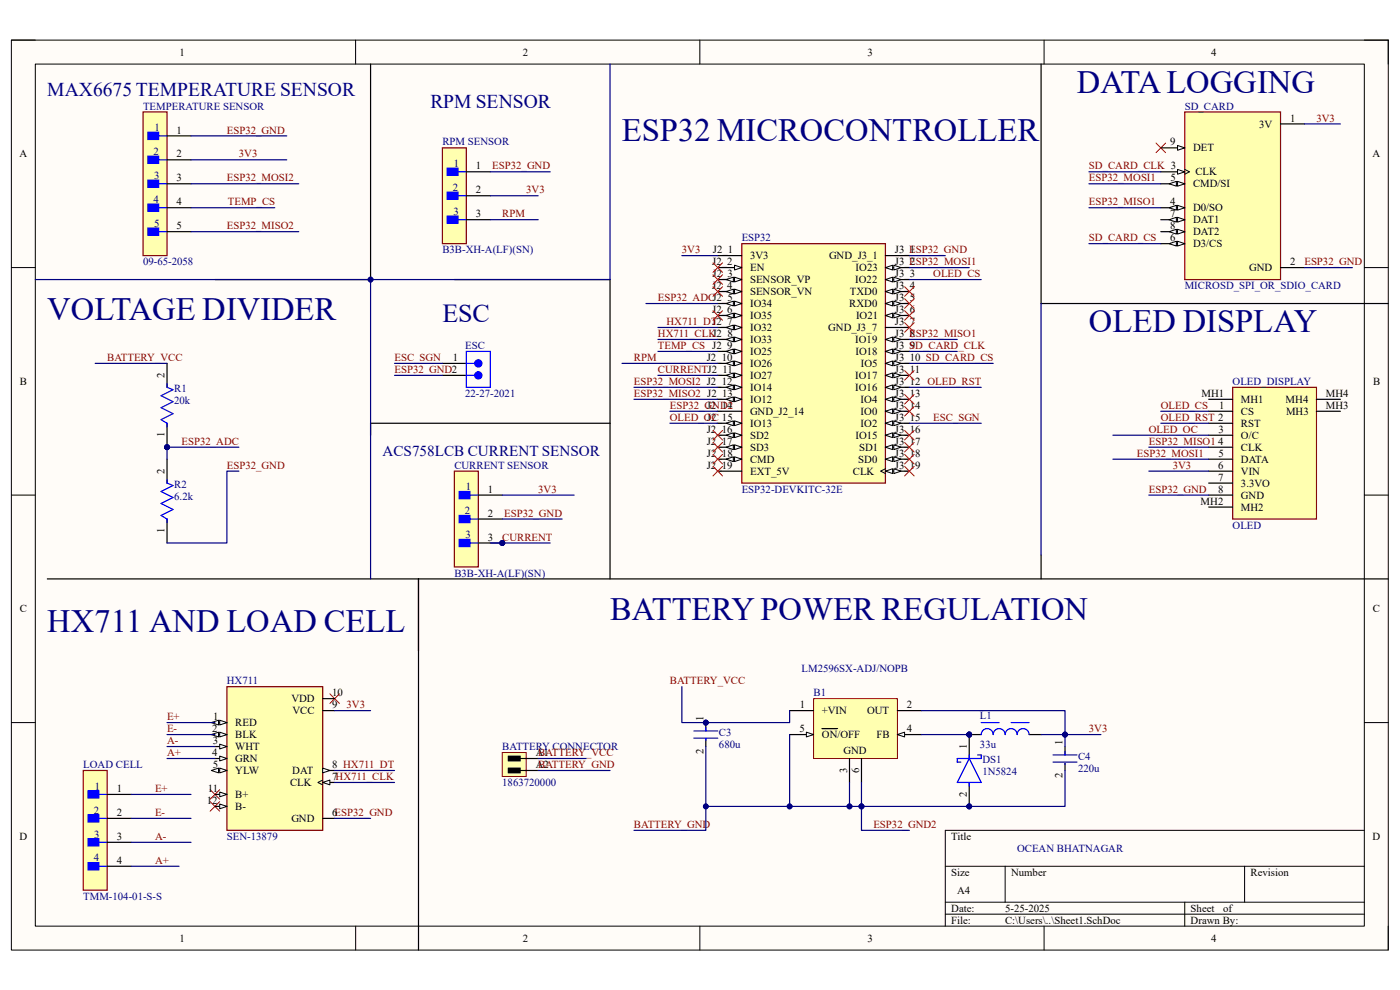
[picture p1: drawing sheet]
<svg xmlns="http://www.w3.org/2000/svg" width="297mm" height="210mm" viewBox="0 0 297 210" stroke-linecap="round" stroke-linejoin="round" font-family="sans-serif">
<path d="M2.4 8.5h292.1v193h-292.1z" fill-rule="evenodd" fill="#fffcf8"/>
<path d="M2.4 8.5h292.1v193h-292.1z" fill="none" stroke="#000" stroke-width=".21"/>
<path d="M7.5 13.6h281.9v182.9h-281.9z" fill-rule="evenodd" fill="#fffcf8"/>
<g fill="none" stroke="#000" stroke-width=".21">
<path d="M2.4 8.5h5.1M7.5 13.6h281.9v182.9h-281.9zM75.4 8.5v5.1M148.5 8.5v5.1M221.5 8.5v5.1M289.4 8.5h5.1v5.1M2.4 56.8h5.1M289.4 56.8h5.1M2.4 105h5.1M289.4 105h5.1M2.4 153.3h5.1M289.4 153.3h5.1"/>
<path d="M289.4 176.1h-88.9v20.4M75.4 196.5v5M148.5 196.5v5M200.5 183.8h88.9M200.5 191.4h88.9M200.5 193.9h88.9M213.2 183.8v7.6M221.5 196.5v5M251.3 191.4v5.1M264 183.8v7.6M294.5 196.5v5"/>
</g>
<path d="M157.4 51.7h30.4v50.8h-30.4z" fill-rule="evenodd" fill="#ffffb0"/>
<path d="M157.4 51.7h30.4v50.8h-30.4z" fill="none" stroke="#800000" stroke-width=".25"/>
<path d="M152.3 54.2h5.1M152.3 56.8h5.1" fill="none" stroke="#000" stroke-width=".25"/>
<path d="M155.8 56.3l1.6 .5-1.6 .5z" fill="#f8fcff"/>
<path d="M155.8 56.3l1.6 .5-1.6 .5z" fill="none" stroke="#000" stroke-width=".21"/>
<path d="M152.3 59.3h5.1" fill="none" stroke="#000" stroke-width=".25"/>
<path d="M155.8 58.8l1.6 .5-1.6 .5z" fill="#f8fcff"/>
<path d="M155.8 58.8l1.6 .5-1.6 .5z" fill="none" stroke="#000" stroke-width=".21"/>
<path d="M154.1 59.3l1.5-.5v1z" fill="#f8fcff"/>
<path d="M154.1 59.3l1.5-.5v1z" fill="none" stroke="#000" stroke-width=".21"/>
<path d="M152.3 61.8h5.1" fill="none" stroke="#000" stroke-width=".25"/>
<path d="M155.8 61.3l1.6 .5-1.6 .6z" fill="#f8fcff"/>
<path d="M155.8 61.3l1.6 .5-1.6 .6z" fill="none" stroke="#000" stroke-width=".21"/>
<path d="M154.1 61.8l1.5-.5v1.1z" fill="#f8fcff"/>
<path d="M154.1 61.8l1.5-.5v1.1z" fill="none" stroke="#000" stroke-width=".21"/>
<path d="M152.3 64.4h5.1" fill="none" stroke="#000" stroke-width=".25"/>
<path d="M155.8 63.9l1.6 .5-1.6 .5z" fill="#f8fcff"/>
<path d="M155.8 63.9l1.6 .5-1.6 .5z" fill="none" stroke="#000" stroke-width=".21"/>
<path d="M154.1 64.4l1.5-.5v1z" fill="#f8fcff"/>
<path d="M154.1 64.4l1.5-.5v1z" fill="none" stroke="#000" stroke-width=".21"/>
<path d="M152.3 66.9h5.1" fill="none" stroke="#000" stroke-width=".25"/>
<path d="M155.8 66.4l1.6 .5-1.6 .5z" fill="#f8fcff"/>
<path d="M155.8 66.4l1.6 .5-1.6 .5z" fill="none" stroke="#000" stroke-width=".21"/>
<path d="M154.1 66.9l1.5-.5v1z" fill="#f8fcff"/>
<path d="M154.1 66.9l1.5-.5v1z" fill="none" stroke="#000" stroke-width=".21"/>
<path d="M152.3 69.5h5.1" fill="none" stroke="#000" stroke-width=".25"/>
<path d="M155.8 69l1.6 .5-1.6 .5z" fill="#f8fcff"/>
<path d="M155.8 69l1.6 .5-1.6 .5z" fill="none" stroke="#000" stroke-width=".21"/>
<path d="M154.1 69.5l1.5-.5v1z" fill="#f8fcff"/>
<path d="M154.1 69.5l1.5-.5v1z" fill="none" stroke="#000" stroke-width=".21"/>
<path d="M152.3 72h5.1" fill="none" stroke="#000" stroke-width=".25"/>
<path d="M155.8 71.5l1.6 .5-1.6 .5z" fill="#f8fcff"/>
<path d="M155.8 71.5l1.6 .5-1.6 .5z" fill="none" stroke="#000" stroke-width=".21"/>
<path d="M154.1 72l1.5-.5v1z" fill="#f8fcff"/>
<path d="M154.1 72l1.5-.5v1z" fill="none" stroke="#000" stroke-width=".21"/>
<path d="M152.3 74.5h5.1" fill="none" stroke="#000" stroke-width=".25"/>
<path d="M155.8 74l1.6 .5-1.6 .6z" fill="#f8fcff"/>
<path d="M155.8 74l1.6 .5-1.6 .6z" fill="none" stroke="#000" stroke-width=".21"/>
<path d="M154.1 74.5l1.5-.5v1.1z" fill="#f8fcff"/>
<path d="M154.1 74.5l1.5-.5v1.1z" fill="none" stroke="#000" stroke-width=".21"/>
<path d="M152.3 77.1h5.1" fill="none" stroke="#000" stroke-width=".25"/>
<path d="M155.8 76.6l1.6 .5-1.6 .5z" fill="#f8fcff"/>
<path d="M155.8 76.6l1.6 .5-1.6 .5z" fill="none" stroke="#000" stroke-width=".21"/>
<path d="M154.1 77.1l1.5-.5v1z" fill="#f8fcff"/>
<path d="M154.1 77.1l1.5-.5v1z" fill="none" stroke="#000" stroke-width=".21"/>
<path d="M152.3 79.6h5.1" fill="none" stroke="#000" stroke-width=".25"/>
<path d="M155.8 79.1l1.6 .5-1.6 .5z" fill="#f8fcff"/>
<path d="M155.8 79.1l1.6 .5-1.6 .5z" fill="none" stroke="#000" stroke-width=".21"/>
<path d="M154.1 79.6l1.5-.5v1z" fill="#f8fcff"/>
<path d="M154.1 79.6l1.5-.5v1z" fill="none" stroke="#000" stroke-width=".21"/>
<path d="M152.3 82.2h5.1" fill="none" stroke="#000" stroke-width=".25"/>
<path d="M155.8 81.7l1.6 .5-1.6 .5z" fill="#f8fcff"/>
<path d="M155.8 81.7l1.6 .5-1.6 .5z" fill="none" stroke="#000" stroke-width=".21"/>
<path d="M154.1 82.2l1.5-.5v1z" fill="#f8fcff"/>
<path d="M154.1 82.2l1.5-.5v1z" fill="none" stroke="#000" stroke-width=".21"/>
<path d="M152.3 84.7h5.1" fill="none" stroke="#000" stroke-width=".25"/>
<path d="M155.8 84.2l1.6 .5-1.6 .5z" fill="#f8fcff"/>
<path d="M155.8 84.2l1.6 .5-1.6 .5z" fill="none" stroke="#000" stroke-width=".21"/>
<path d="M154.1 84.7l1.5-.5v1z" fill="#f8fcff"/>
<path d="M154.1 84.7l1.5-.5v1z" fill="none" stroke="#000" stroke-width=".21"/>
<path d="M152.3 87.2h5.1M152.3 89.8h5.1" fill="none" stroke="#000" stroke-width=".25"/>
<path d="M155.8 89.3l1.6 .5-1.6 .5z" fill="#f8fcff"/>
<path d="M155.8 89.3l1.6 .5-1.6 .5z" fill="none" stroke="#000" stroke-width=".21"/>
<path d="M154.1 89.8l1.5-.5v1z" fill="#f8fcff"/>
<path d="M154.1 89.8l1.5-.5v1z" fill="none" stroke="#000" stroke-width=".21"/>
<path d="M152.3 92.3h5.1" fill="none" stroke="#000" stroke-width=".25"/>
<path d="M155.8 91.8l1.6 .5-1.6 .5z" fill="#f8fcff"/>
<path d="M155.8 91.8l1.6 .5-1.6 .5z" fill="none" stroke="#000" stroke-width=".21"/>
<path d="M154.1 92.3l1.5-.5v1z" fill="#f8fcff"/>
<path d="M154.1 92.3l1.5-.5v1z" fill="none" stroke="#000" stroke-width=".21"/>
<path d="M152.3 94.9h5.1" fill="none" stroke="#000" stroke-width=".25"/>
<path d="M155.8 94.4l1.6 .5-1.6 .5z" fill="#f8fcff"/>
<path d="M155.8 94.4l1.6 .5-1.6 .5z" fill="none" stroke="#000" stroke-width=".21"/>
<path d="M154.1 94.9l1.5-.5v1z" fill="#f8fcff"/>
<path d="M154.1 94.9l1.5-.5v1z" fill="none" stroke="#000" stroke-width=".21"/>
<path d="M152.3 97.4h5.1" fill="none" stroke="#000" stroke-width=".25"/>
<path d="M155.8 96.9l1.6 .5-1.6 .5z" fill="#f8fcff"/>
<path d="M155.8 96.9l1.6 .5-1.6 .5z" fill="none" stroke="#000" stroke-width=".21"/>
<path d="M154.1 97.4l1.5-.5v1z" fill="#f8fcff"/>
<path d="M154.1 97.4l1.5-.5v1z" fill="none" stroke="#000" stroke-width=".21"/>
<path d="M187.8 54.2h5.1M187.8 56.8h5.1M152.3 99.9h5.1" fill="none" stroke="#000" stroke-width=".25"/>
<path d="M187.8 56.8l1.6-.5v1z" fill="#f8fcff"/>
<path d="M187.8 56.8l1.6-.5v1z" fill="none" stroke="#000" stroke-width=".21"/>
<path d="M189.6 56.3l1.5 .5-1.5 .5z" fill="#f8fcff"/>
<path d="M189.6 56.3l1.5 .5-1.5 .5z" fill="none" stroke="#000" stroke-width=".21"/>
<path d="M187.8 59.3h5.1" fill="none" stroke="#000" stroke-width=".25"/>
<path d="M187.8 59.3l1.6-.5v1z" fill="#f8fcff"/>
<path d="M187.8 59.3l1.6-.5v1z" fill="none" stroke="#000" stroke-width=".21"/>
<path d="M189.6 58.8l1.5 .5-1.5 .5z" fill="#f8fcff"/>
<path d="M189.6 58.8l1.5 .5-1.5 .5z" fill="none" stroke="#000" stroke-width=".21"/>
<path d="M187.8 61.8h5.1" fill="none" stroke="#000" stroke-width=".25"/>
<path d="M187.8 61.8l1.6-.5v1.1z" fill="#f8fcff"/>
<path d="M187.8 61.8l1.6-.5v1.1z" fill="none" stroke="#000" stroke-width=".21"/>
<path d="M189.6 61.3l1.5 .5-1.5 .6z" fill="#f8fcff"/>
<path d="M189.6 61.3l1.5 .5-1.5 .6z" fill="none" stroke="#000" stroke-width=".21"/>
<path d="M187.8 64.4h5.1" fill="none" stroke="#000" stroke-width=".25"/>
<path d="M187.8 64.4l1.6-.5v1z" fill="#f8fcff"/>
<path d="M187.8 64.4l1.6-.5v1z" fill="none" stroke="#000" stroke-width=".21"/>
<path d="M189.6 63.9l1.5 .5-1.5 .5z" fill="#f8fcff"/>
<path d="M189.6 63.9l1.5 .5-1.5 .5z" fill="none" stroke="#000" stroke-width=".21"/>
<path d="M187.8 66.9h5.1" fill="none" stroke="#000" stroke-width=".25"/>
<path d="M187.8 66.9l1.6-.5v1z" fill="#f8fcff"/>
<path d="M187.8 66.9l1.6-.5v1z" fill="none" stroke="#000" stroke-width=".21"/>
<path d="M189.6 66.4l1.5 .5-1.5 .5z" fill="#f8fcff"/>
<path d="M189.6 66.4l1.5 .5-1.5 .5z" fill="none" stroke="#000" stroke-width=".21"/>
<path d="M187.8 69.5h5.1M187.8 72h5.1" fill="none" stroke="#000" stroke-width=".25"/>
<path d="M187.8 72l1.6-.5v1z" fill="#f8fcff"/>
<path d="M187.8 72l1.6-.5v1z" fill="none" stroke="#000" stroke-width=".21"/>
<path d="M189.6 71.5l1.5 .5-1.5 .5z" fill="#f8fcff"/>
<path d="M189.6 71.5l1.5 .5-1.5 .5z" fill="none" stroke="#000" stroke-width=".21"/>
<path d="M187.8 74.5h5.1" fill="none" stroke="#000" stroke-width=".25"/>
<path d="M187.8 74.5l1.6-.5v1.1z" fill="#f8fcff"/>
<path d="M187.8 74.5l1.6-.5v1.1z" fill="none" stroke="#000" stroke-width=".21"/>
<path d="M189.6 74l1.5 .5-1.5 .6z" fill="#f8fcff"/>
<path d="M189.6 74l1.5 .5-1.5 .6z" fill="none" stroke="#000" stroke-width=".21"/>
<path d="M187.8 77.1h5.1" fill="none" stroke="#000" stroke-width=".25"/>
<path d="M187.8 77.1l1.6-.5v1z" fill="#f8fcff"/>
<path d="M187.8 77.1l1.6-.5v1z" fill="none" stroke="#000" stroke-width=".21"/>
<path d="M189.6 76.6l1.5 .5-1.5 .5z" fill="#f8fcff"/>
<path d="M189.6 76.6l1.5 .5-1.5 .5z" fill="none" stroke="#000" stroke-width=".21"/>
<path d="M187.8 79.6h5.1" fill="none" stroke="#000" stroke-width=".25"/>
<path d="M187.8 79.6l1.6-.5v1z" fill="#f8fcff"/>
<path d="M187.8 79.6l1.6-.5v1z" fill="none" stroke="#000" stroke-width=".21"/>
<path d="M189.6 79.1l1.5 .5-1.5 .5z" fill="#f8fcff"/>
<path d="M189.6 79.1l1.5 .5-1.5 .5z" fill="none" stroke="#000" stroke-width=".21"/>
<path d="M187.8 82.2h5.1" fill="none" stroke="#000" stroke-width=".25"/>
<path d="M187.8 82.2l1.6-.5v1z" fill="#f8fcff"/>
<path d="M187.8 82.2l1.6-.5v1z" fill="none" stroke="#000" stroke-width=".21"/>
<path d="M189.6 81.7l1.5 .5-1.5 .5z" fill="#f8fcff"/>
<path d="M189.6 81.7l1.5 .5-1.5 .5z" fill="none" stroke="#000" stroke-width=".21"/>
<path d="M187.8 84.7h5.1" fill="none" stroke="#000" stroke-width=".25"/>
<path d="M187.8 84.7l1.6-.5v1z" fill="#f8fcff"/>
<path d="M187.8 84.7l1.6-.5v1z" fill="none" stroke="#000" stroke-width=".21"/>
<path d="M189.6 84.2l1.5 .5-1.5 .5z" fill="#f8fcff"/>
<path d="M189.6 84.2l1.5 .5-1.5 .5z" fill="none" stroke="#000" stroke-width=".21"/>
<path d="M187.8 87.2h5.1" fill="none" stroke="#000" stroke-width=".25"/>
<path d="M187.8 87.2l1.6-.5v1.1z" fill="#f8fcff"/>
<path d="M187.8 87.2l1.6-.5v1.1z" fill="none" stroke="#000" stroke-width=".21"/>
<path d="M189.6 86.7l1.5 .5-1.5 .6z" fill="#f8fcff"/>
<path d="M189.6 86.7l1.5 .5-1.5 .6z" fill="none" stroke="#000" stroke-width=".21"/>
<path d="M187.8 89.8h5.1" fill="none" stroke="#000" stroke-width=".25"/>
<path d="M187.8 89.8l1.6-.5v1z" fill="#f8fcff"/>
<path d="M187.8 89.8l1.6-.5v1z" fill="none" stroke="#000" stroke-width=".21"/>
<path d="M189.6 89.3l1.5 .5-1.5 .5z" fill="#f8fcff"/>
<path d="M189.6 89.3l1.5 .5-1.5 .5z" fill="none" stroke="#000" stroke-width=".21"/>
<path d="M187.8 92.3h5.1" fill="none" stroke="#000" stroke-width=".25"/>
<path d="M187.8 92.3l1.6-.5v1z" fill="#f8fcff"/>
<path d="M187.8 92.3l1.6-.5v1z" fill="none" stroke="#000" stroke-width=".21"/>
<path d="M189.6 91.8l1.5 .5-1.5 .5z" fill="#f8fcff"/>
<path d="M189.6 91.8l1.5 .5-1.5 .5z" fill="none" stroke="#000" stroke-width=".21"/>
<path d="M187.8 94.9h5.1" fill="none" stroke="#000" stroke-width=".25"/>
<path d="M187.8 94.9l1.6-.5v1z" fill="#f8fcff"/>
<path d="M187.8 94.9l1.6-.5v1z" fill="none" stroke="#000" stroke-width=".21"/>
<path d="M189.6 94.4l1.5 .5-1.5 .5z" fill="#f8fcff"/>
<path d="M189.6 94.4l1.5 .5-1.5 .5z" fill="none" stroke="#000" stroke-width=".21"/>
<path d="M187.8 97.4h5.1" fill="none" stroke="#000" stroke-width=".25"/>
<path d="M187.8 97.4l1.6-.5v1z" fill="#f8fcff"/>
<path d="M187.8 97.4l1.6-.5v1z" fill="none" stroke="#000" stroke-width=".21"/>
<path d="M189.6 96.9l1.5 .5-1.5 .5z" fill="#f8fcff"/>
<path d="M189.6 96.9l1.5 .5-1.5 .5z" fill="none" stroke="#000" stroke-width=".21"/>
<path d="M187.8 99.9h5.1" fill="none" stroke="#000" stroke-width=".25"/>
<path d="M187.8 99.9l1.6-.5v1.1z" fill="#f8fcff"/>
<path d="M187.8 99.9l1.6-.5v1.1z" fill="none" stroke="#000" stroke-width=".21"/>
<path d="M189.6 99.4l1.5 .5-1.5 .6z" fill="#f8fcff"/>
<path d="M187.8 99.4l-1 .5 1 .6M189.6 99.4l1.5 .5-1.5 .6z" fill="none" stroke="#000" stroke-width=".21"/>
<path d="M261.5 82.2h17.8v27.9h-17.8z" fill-rule="evenodd" fill="#ffffb0"/>
<path d="M261.5 82.2h17.8v27.9h-17.8z" fill="none" stroke="#800000" stroke-width=".25"/>
<path d="M256.4 87.2h5.1M256.4 89.8h5.1M256.4 92.3h5.1M256.4 94.9h5.1M256.4 97.4h5.1M256.4 99.9h5.1M256.4 84.7h5.1M279.3 87.2h5.1M279.3 84.7h5.1M256.4 102.5h5.1M256.4 105h5.1M256.4 107.6h5.1" fill="none" stroke="#000" stroke-width=".25"/>
<path d="M172.6 148.2h17.8v12.7h-17.8z" fill-rule="evenodd" fill="#ffffb0"/>
<path d="M172.6 148.2h17.8v12.7h-17.8z" fill="none" stroke="#800000" stroke-width=".21"/>
<path d="M167.5 150.7h5.1M190.4 150.7h5.1M190.4 155.8h5.1M180.2 160.9v5.1" fill="none" stroke="#000" stroke-width=".25"/>
<path d="M190.4 155.8l1.5-.5v1z" fill="#f8fcff"/>
<path d="M190.4 155.8l1.5-.5v1z" fill="none" stroke="#000" stroke-width=".21"/>
<path d="M167.5 155.8h5.1" fill="none" stroke="#000" stroke-width=".25"/>
<path d="M171.1 155.3l1.5 .5-1.5 .5z" fill="#f8fcff"/>
<path d="M171.1 155.3l1.5 .5-1.5 .5z" fill="none" stroke="#000" stroke-width=".21"/>
<path d="M174.4 154.6h3.3M182.8 160.9v5.1" fill="none" stroke="#000" stroke-width=".25"/>
<path d="M106.6 159.6h5v5.1h-5z" fill-rule="evenodd" fill="#ffffb0"/>
<path d="M106.6 159.6h5v5.1h-5z" fill="none" stroke="#800000" stroke-width=".21"/>
<g fill="#000">
<path d="M107.8 160.4h2.6v1h-2.6z" fill-rule="evenodd"/>
<path d="M107.8 162.9h2.6v1.1h-2.6z" fill-rule="evenodd"/>
</g>
<path d="M107.8 160.4h2.6v1h-2.6zM107.8 162.9h2.6v1.1h-2.6z" fill="none" stroke="#000" stroke-width=".21"/>
<path d="M220.9 13.6v50.8h73.6M294.5 122.8h-205.7v78.7M110.4 160.9h3.8M110.4 163.4h3.8" fill="none" stroke="#000" stroke-width=".25"/>
<path d="M245.2 30.4l2.1 2M247.3 30.4l-2.1 2M70 147.2l2 2M72 147.2l-2 2M44.6 170.1l2 2M44.6 167.5l2 2M46.6 170.1l-2 2M46.6 167.5l-2 2" fill="none" stroke="#f00" stroke-width=".21"/>
<path d="M17.7 163.4h5v25.4h-5z" fill-rule="evenodd" fill="#ffffb0"/>
<path d="M17.7 163.4h5v25.4h-5z" fill="none" stroke="#800000" stroke-width=".25"/>
<path d="M18.7 167.8h2.3v1.5h-2.3z" fill-rule="evenodd" fill="#00f"/>
<path d="M18.7 167.8h2.3v1.5h-2.3zM21 168.5h1.7" fill="none" stroke="#00f" stroke-width=".25"/>
<path d="M18.7 172.8h2.3v1.6h-2.3z" fill-rule="evenodd" fill="#00f"/>
<path d="M18.7 172.8h2.3v1.6h-2.3zM21 173.6h1.7" fill="none" stroke="#00f" stroke-width=".25"/>
<path d="M18.7 177.9h2.3v1.6h-2.3z" fill-rule="evenodd" fill="#00f"/>
<path d="M18.7 177.9h2.3v1.6h-2.3zM21 178.7h1.7" fill="none" stroke="#00f" stroke-width=".25"/>
<path d="M18.7 183h2.3v1.5h-2.3z" fill-rule="evenodd" fill="#00f"/>
<path d="M18.7 183h2.3v1.5h-2.3zM21 183.8h1.7" fill="none" stroke="#00f" stroke-width=".25"/>
<path d="M10 122.8h78.8v15.2M22.7 168.5h5.1M22.7 173.6h5.1M22.7 178.7h5.1M22.7 183.8h5.1" fill="none" stroke="#000" stroke-width=".25"/>
<circle cx="35.4" cy="94.9" r=".51" fill="#000080"/>
<circle cx="35.4" cy="94.9" r=".51" fill="none" stroke="#000080" stroke-width=".21"/>
<path d="M35.4 89.8v5.1" fill="none" stroke="#000" stroke-width=".25"/>
<circle cx="35.4" cy="94.9" r=".51" fill="#000080"/>
<circle cx="35.4" cy="94.9" r=".51" fill="none" stroke="#000080" stroke-width=".21"/>
<path d="M35.4 77.1v5.1M35.4 97.4v5.1M35.4 110.1v5.1" fill="none" stroke="#000" stroke-width=".25"/>
<path d="M35.4 81.4v.8l1.3 .5-2.5 1.2 2.5 1.3-2.5 1.3 2.5 1.3-2.5 1.2 1.2 .8v.8M35.4 101.7v.8l1.3 .5-2.5 1.3 2.5 1.2-2.5 1.3 2.5 1.3-2.5 1.2 1.2 .8v.8" fill="none" stroke="#00f" stroke-width=".25"/>
<circle cx="106.6" cy="115.2" r=".51" fill="#000080"/>
<circle cx="106.6" cy="115.2" r=".51" fill="none" stroke="#000080" stroke-width=".21"/>
<path d="M78.6 13.6v45.7h-33" fill="none" stroke="#000" stroke-width=".25"/>
<circle cx="106.6" cy="115.2" r=".51" fill="#000080"/>
<circle cx="106.6" cy="115.2" r=".51" fill="none" stroke="#000080" stroke-width=".21"/>
<path d="M96.4 99.9h5.1v20.4h-5.1z" fill-rule="evenodd" fill="#ffffb0"/>
<path d="M96.4 99.9h5.1v20.4h-5.1z" fill="none" stroke="#800000" stroke-width=".25"/>
<path d="M97.4 104.3h2.3v1.5h-2.3z" fill-rule="evenodd" fill="#00f"/>
<path d="M97.4 104.3h2.3v1.5h-2.3zM99.7 105h1.8" fill="none" stroke="#00f" stroke-width=".25"/>
<path d="M97.4 109.3h2.3v1.6h-2.3z" fill-rule="evenodd" fill="#00f"/>
<path d="M97.4 109.3h2.3v1.6h-2.3zM99.7 110.1h1.8" fill="none" stroke="#00f" stroke-width=".25"/>
<path d="M97.4 114.4h2.3v1.6h-2.3z" fill-rule="evenodd" fill="#00f"/>
<path d="M97.4 114.4h2.3v1.6h-2.3zM99.7 115.2h1.8" fill="none" stroke="#00f" stroke-width=".25"/>
<path d="M101.5 105h5.1M101.5 110.1h5.1M101.5 115.2h5.1" fill="none" stroke="#000" stroke-width=".25"/>
<circle cx="106.6" cy="115.2" r=".51" fill="#000080"/>
<circle cx="106.6" cy="115.2" r=".51" fill="none" stroke="#000080" stroke-width=".21"/>
<path d="M30.4 23.7h5v30.5h-5z" fill-rule="evenodd" fill="#ffffb0"/>
<path d="M30.4 23.7h5v30.5h-5z" fill="none" stroke="#800000" stroke-width=".25"/>
<path d="M31.4 28.1h2.3v1.5h-2.3z" fill-rule="evenodd" fill="#00f"/>
<path d="M31.4 28.1h2.3v1.5h-2.3zM33.7 28.8h1.7" fill="none" stroke="#00f" stroke-width=".25"/>
<path d="M31.4 33.1h2.3v1.6h-2.3z" fill-rule="evenodd" fill="#00f"/>
<path d="M31.4 33.1h2.3v1.6h-2.3zM33.7 33.9h1.7" fill="none" stroke="#00f" stroke-width=".25"/>
<path d="M31.4 38.2h2.3v1.5h-2.3z" fill-rule="evenodd" fill="#00f"/>
<path d="M31.4 38.2h2.3v1.5h-2.3zM33.7 39h1.7" fill="none" stroke="#00f" stroke-width=".25"/>
<path d="M31.4 43.3h2.3v1.5h-2.3z" fill-rule="evenodd" fill="#00f"/>
<path d="M31.4 43.3h2.3v1.5h-2.3zM33.7 44.1h1.7" fill="none" stroke="#00f" stroke-width=".25"/>
<path d="M31.4 48.4h2.3v1.5h-2.3z" fill-rule="evenodd" fill="#00f"/>
<path d="M31.4 48.4h2.3v1.5h-2.3zM33.7 49.1h1.7" fill="none" stroke="#00f" stroke-width=".25"/>
<path d="M35.4 28.8h5.1M35.4 33.9h5.1M35.4 39h5.1M35.4 44.1h5.1M35.4 49.1h5.1" fill="none" stroke="#000" stroke-width=".25"/>
<path d="M93.9 31.4h5v20.3h-5z" fill-rule="evenodd" fill="#ffffb0"/>
<path d="M93.9 31.4h5v20.3h-5z" fill="none" stroke="#800000" stroke-width=".25"/>
<path d="M94.9 35.7h2.3v1.5h-2.3z" fill-rule="evenodd" fill="#00f"/>
<path d="M94.9 35.7h2.3v1.5h-2.3zM97.2 36.4h1.7" fill="none" stroke="#00f" stroke-width=".25"/>
<path d="M94.9 40.8h2.3v1.5h-2.3z" fill-rule="evenodd" fill="#00f"/>
<path d="M94.9 40.8h2.3v1.5h-2.3zM97.2 41.5h1.7" fill="none" stroke="#00f" stroke-width=".25"/>
<path d="M94.9 45.8h2.3v1.6h-2.3z" fill-rule="evenodd" fill="#00f"/>
<path d="M94.9 45.8h2.3v1.6h-2.3zM97.2 46.6h1.7M98.9 74.5h5.1v7.7h-5.1z" fill="none" stroke="#00f" stroke-width=".25"/>
<path d="M98.9 36.4h5.1M98.9 41.5h5.1M98.9 46.6h5.1M93.9 79.6h5M93.9 77.1h5M78.6 92.3v-2.5h50.8v33" fill="none" stroke="#000" stroke-width=".25"/>
<circle cx="101.5" cy="77.1" r=".76" fill="#00f"/>
<circle cx="101.5" cy="77.1" r=".76" fill="none" stroke="#00f" stroke-width=".25"/>
<circle cx="101.5" cy="79.6" r=".76" fill="#00f"/>
<g fill="none" stroke="#00f" stroke-width=".25">
<path d="M98.9 79.6h1.8M98.9 77.1h1.8"/>
<circle cx="101.5" cy="79.6" r=".76"/>
</g>
<path d="M96.4 59.3h33v30.5M220.9 117.7v5.1" fill="none" stroke="#000" stroke-width=".25"/>
<g fill="none" stroke="#f00" stroke-width=".21">
<path d="M151.3 58.3l2 2M151.3 55.7l2 2.1M153.3 58.3l-2 2M153.3 55.7l-2 2.1M151.3 65.9l2 2M151.3 60.8l2 2.1M153.3 65.9l-2 2M153.3 60.8l-2 2.1M191.9 60.8l2 2.1M191.9 63.4l2 2M191.9 65.9l2 2M191.9 68.5l2 2"/>
<path d="M191.9 78.6l2 2M193.9 60.8l-2 2.1M193.9 63.4l-2 2M193.9 65.9l-2 2M193.9 68.5l-2 2M193.9 78.6l-2 2M151.3 98.9l2 2.1M151.3 96.4l2 2M151.3 93.9l2 2M151.3 91.3l2 2M153.3 98.9l-2 2.1M153.3 96.4l-2 2"/>
<path d="M153.3 93.9l-2 2M153.3 91.3l-2 2M191.9 83.7l2 2M191.9 86.2l2 2.1M191.9 91.3l2 2M191.9 93.9l2 2M191.9 96.4l2 2M191.9 98.9l2 2.1M193.9 83.7l-2 2M193.9 86.2l-2 2.1M193.9 91.3l-2 2M193.9 93.9l-2 2"/>
<path d="M193.9 96.4l-2 2M193.9 98.9l-2 2.1"/>
</g>
<circle cx="149.7" cy="153.3" r=".51" fill="#000080"/>
<circle cx="149.7" cy="153.3" r=".51" fill="none" stroke="#000080" stroke-width=".21"/>
<path d="M149.7 153.3v1.8" fill="none" stroke="#000" stroke-width=".25"/>
<circle cx="149.7" cy="153.3" r=".51" fill="#000080"/>
<circle cx="149.7" cy="153.3" r=".51" fill="none" stroke="#000080" stroke-width=".21"/>
<path d="M149.7 156.8v1.6M225.9 158.4v1.7M225.9 161.9v1.5" fill="none" stroke="#000" stroke-width=".25"/>
<path d="M147.2 155.1h5.1M147.2 156.6h5.1M149.7 154.3v.8M149.7 156.8v.3M225.9 159.4v.7M223.4 160.1h5.1M223.4 161.7h5.1M225.9 161.9v.3" fill="none" stroke="#00f" stroke-width=".25"/>
<circle cx="205.6" cy="155.8" r=".51" fill="#000080"/>
<circle cx="205.6" cy="155.8" r=".51" fill="none" stroke="#000080" stroke-width=".21"/>
<path d="M205.6 155.8h2.6" fill="none" stroke="#000" stroke-width=".25"/>
<circle cx="205.6" cy="155.8" r=".51" fill="#000080"/>
<circle cx="205.6" cy="155.8" r=".51" fill="none" stroke="#000080" stroke-width=".21"/>
<path d="M218.3 155.8h2.6" fill="none" stroke="#000" stroke-width=".25"/>
<path d="M208.2 155.8a1.27 1.27 0 0 1 1.2-1.2 1.27 1.27 0 0 1 1.3 1.2 1.27 1.27 0 0 1 1.3-1.2 1.27 1.27 0 0 1 1.2 1.2 1.27 1.27 0 0 1 1.3-1.2 1.27 1.27 0 0 1 1.3 1.2 1.27 1.27 0 0 1 1.3-1.2 1.27 1.27 0 0 1 1.2 1.2M208.2 153.3h3.8M214.5 153.3h3.8" fill="none" stroke="#00f" stroke-width=".25"/>
<circle cx="205.6" cy="171.1" r=".51" fill="#000080"/>
<circle cx="205.6" cy="171.1" r=".51" fill="none" stroke="#000080" stroke-width=".21"/>
<circle cx="205.6" cy="155.8" r=".51" fill="#000080"/>
<circle cx="205.6" cy="155.8" r=".51" fill="none" stroke="#000080" stroke-width=".21"/>
<path d="M205.6 166v5.1" fill="none" stroke="#000" stroke-width=".25"/>
<circle cx="205.6" cy="171.1" r=".51" fill="#000080"/>
<circle cx="205.6" cy="171.1" r=".51" fill="none" stroke="#000080" stroke-width=".21"/>
<path d="M205.6 155.8v5.1" fill="none" stroke="#000" stroke-width=".25"/>
<circle cx="205.6" cy="155.8" r=".51" fill="#000080"/>
<circle cx="205.6" cy="155.8" r=".51" fill="none" stroke="#000080" stroke-width=".21"/>
<path d="M205.6 160.9l2.6 5.1h-5.1zM205.6 160.1v.8M205.6 166v.8M207.4 160.1h.8v.8h-5.1v.8h.7" fill="none" stroke="#00f" stroke-width=".25"/>
<path d="M251.3 23.7h20.4v35.6h-20.4z" fill-rule="evenodd" fill="#ffffb0"/>
<path d="M251.3 23.7h20.4v35.6h-20.4z" fill="none" stroke="#800000" stroke-width=".25"/>
<path d="M246.3 31.4h5" fill="none" stroke="#000" stroke-width=".25"/>
<path d="M249.8 30.9l1.5 .5-1.5 .5z" fill="#f8fcff"/>
<path d="M249.8 30.9l1.5 .5-1.5 .5z" fill="none" stroke="#000" stroke-width=".21"/>
<path d="M246.3 36.4h5" fill="none" stroke="#000" stroke-width=".25"/>
<path d="M249.8 35.9l1.5 .5-1.5 .6z" fill="#f8fcff"/>
<path d="M249.8 35.9l1.5 .5-1.5 .6zM251.3 35.9l1.1 .5-1.1 .6" fill="none" stroke="#000" stroke-width=".21"/>
<path d="M246.3 39h5" fill="none" stroke="#000" stroke-width=".25"/>
<path d="M249.8 38.5l1.5 .5-1.5 .5z" fill="#f8fcff"/>
<path d="M249.8 38.5l1.5 .5-1.5 .5z" fill="none" stroke="#000" stroke-width=".21"/>
<path d="M248 39l1.6-.5v1z" fill="#f8fcff"/>
<path d="M248 39l1.6-.5v1z" fill="none" stroke="#000" stroke-width=".21"/>
<path d="M246.3 44.1h5" fill="none" stroke="#000" stroke-width=".25"/>
<path d="M249.8 43.6l1.5 .5-1.5 .5z" fill="#f8fcff"/>
<path d="M249.8 43.6l1.5 .5-1.5 .5z" fill="none" stroke="#000" stroke-width=".21"/>
<path d="M248 44.1l1.6-.5v1z" fill="#f8fcff"/>
<path d="M248 44.1l1.6-.5v1z" fill="none" stroke="#000" stroke-width=".21"/>
<path d="M246.3 46.6h5" fill="none" stroke="#000" stroke-width=".25"/>
<path d="M249.8 46.1l1.5 .5-1.5 .5z" fill="#f8fcff"/>
<path d="M249.8 46.1l1.5 .5-1.5 .5z" fill="none" stroke="#000" stroke-width=".21"/>
<path d="M248 46.6l1.6-.5v1z" fill="#f8fcff"/>
<path d="M248 46.6l1.6-.5v1z" fill="none" stroke="#000" stroke-width=".21"/>
<path d="M246.3 49.1h5" fill="none" stroke="#000" stroke-width=".25"/>
<path d="M249.8 48.6l1.5 .5-1.5 .6z" fill="#f8fcff"/>
<path d="M249.8 48.6l1.5 .5-1.5 .6z" fill="none" stroke="#000" stroke-width=".21"/>
<path d="M248 49.1l1.6-.5v1.1z" fill="#f8fcff"/>
<path d="M248 49.1l1.6-.5v1.1z" fill="none" stroke="#000" stroke-width=".21"/>
<path d="M246.3 51.7h5" fill="none" stroke="#000" stroke-width=".25"/>
<path d="M249.8 51.2l1.5 .5-1.5 .5z" fill="#f8fcff"/>
<path d="M249.8 51.2l1.5 .5-1.5 .5z" fill="none" stroke="#000" stroke-width=".21"/>
<path d="M248 51.7l1.6-.5v1z" fill="#f8fcff"/>
<path d="M248 51.7l1.6-.5v1z" fill="none" stroke="#000" stroke-width=".21"/>
<path d="M271.7 26.3h5M271.7 56.8h5" fill="none" stroke="#000" stroke-width=".25"/>
<path d="M48.1 145.7h20.4v30.4h-20.4z" fill-rule="evenodd" fill="#ffffb0"/>
<path d="M48.1 145.7h20.4v30.4h-20.4z" fill="none" stroke="#800000" stroke-width=".25"/>
<path d="M45.6 153.3h2.5" fill="none" stroke="#000" stroke-width=".25"/>
<path d="M46.6 152.8l1.5 .5-1.5 .5z" fill="#f8fcff"/>
<path d="M46.6 152.8l1.5 .5-1.5 .5z" fill="none" stroke="#000" stroke-width=".21"/>
<path d="M44.8 153.3l1.6-.5v1z" fill="#f8fcff"/>
<path d="M44.8 153.3l1.6-.5v1z" fill="none" stroke="#000" stroke-width=".21"/>
<path d="M45.6 155.8h2.5" fill="none" stroke="#000" stroke-width=".25"/>
<path d="M46.6 155.3l1.5 .5-1.5 .5z" fill="#f8fcff"/>
<path d="M46.6 155.3l1.5 .5-1.5 .5z" fill="none" stroke="#000" stroke-width=".21"/>
<path d="M44.8 155.8l1.6-.5v1z" fill="#f8fcff"/>
<path d="M44.8 155.8l1.6-.5v1z" fill="none" stroke="#000" stroke-width=".21"/>
<path d="M45.6 158.4h2.5" fill="none" stroke="#000" stroke-width=".25"/>
<path d="M46.6 157.9l1.5 .5-1.5 .5z" fill="#f8fcff"/>
<path d="M46.6 157.9l1.5 .5-1.5 .5z" fill="none" stroke="#000" stroke-width=".21"/>
<path d="M45.6 160.9h2.5" fill="none" stroke="#000" stroke-width=".25"/>
<path d="M46.6 160.4l1.5 .5-1.5 .5z" fill="#f8fcff"/>
<path d="M46.6 160.4l1.5 .5-1.5 .5z" fill="none" stroke="#000" stroke-width=".21"/>
<path d="M45.6 163.4h2.5" fill="none" stroke="#000" stroke-width=".25"/>
<path d="M46.6 162.9l1.5 .5-1.5 .6z" fill="#f8fcff"/>
<path d="M46.6 162.9l1.5 .5-1.5 .6z" fill="none" stroke="#000" stroke-width=".21"/>
<path d="M44.8 163.4l1.6-.5v1.1z" fill="#f8fcff"/>
<path d="M44.8 163.4l1.6-.5v1.1z" fill="none" stroke="#000" stroke-width=".21"/>
<path d="M45.6 168.5h2.5" fill="none" stroke="#000" stroke-width=".25"/>
<path d="M46.6 168l1.5 .5-1.5 .5z" fill="#f8fcff"/>
<path d="M46.6 168l1.5 .5-1.5 .5z" fill="none" stroke="#000" stroke-width=".21"/>
<path d="M45.6 171.1h2.5" fill="none" stroke="#000" stroke-width=".25"/>
<path d="M46.6 170.6l1.5 .5-1.5 .5z" fill="#f8fcff"/>
<path d="M46.6 170.6l1.5 .5-1.5 .5z" fill="none" stroke="#000" stroke-width=".21"/>
<path d="M68.5 148.2h2.5M68.5 150.7h2.5M68.5 163.4h2.5" fill="none" stroke="#000" stroke-width=".25"/>
<path d="M68.5 162.9l1.5 .5-1.5 .6z" fill="#f8fcff"/>
<path d="M68.5 162.9l1.5 .5-1.5 .6z" fill="none" stroke="#000" stroke-width=".21"/>
<path d="M68.5 166h2.5" fill="none" stroke="#000" stroke-width=".25"/>
<path d="M68.5 166l1.5-.5v1z" fill="#f8fcff"/>
<path d="M68.5 166l1.5-.5v1zM68.5 165.5l-1.1 .5 1.1 .5" fill="none" stroke="#000" stroke-width=".21"/>
<path d="M68.5 173.6h2.5" fill="none" stroke="#000" stroke-width=".25"/>
<path d="M144.7 54.2h7.6M192.9 54.2h7.6M114.2 160.9h10.1M114.2 163.4h15.2M149.7 171.1v5h-15.2" fill="none" stroke="#000080" stroke-width=".25"/>
<circle cx="149.7" cy="171.1" r=".51" fill="#000080"/>
<circle cx="149.7" cy="171.1" r=".51" fill="none" stroke="#000080" stroke-width=".21"/>
<g fill="none" stroke="#000080" stroke-width=".25">
<path d="M231 36.4h15.3M231 39h15.3M276.7 26.3h7.7M192.9 56.8h12.7M192.9 59.3h15.3M231 44.1h15.3M231 51.7h15.3M276.7 56.8h10.2M139.6 72h12.7M139.6 69.5h12.7M192.9 74.5h10.2M192.9 72h10.2"/>
<path d="M192.9 77.1h17.8M220.9 64.4v53.3M35.4 94.9v2.5M142.1 89.8h10.2M192.9 82.2h15.3M236.1 92.3h20.3M236.1 97.4h20.3M243.7 99.9h12.7M243.7 94.9h12.7M246.3 87.2h10.1M246.3 89.8h10.1M243.7 105h12.7"/>
<path d="M35.4 153.3h10.2M35.4 155.8h10.2M35.4 158.4h10.2M71 150.7h7.6M27.8 168.5h12.7M27.8 173.6h12.7M27.8 178.7h12.7M35.4 160.9h10.2M71 163.4h12.7M71 166h12.7M71 173.6h7.6M27.8 183.8h10.2"/>
</g>
<circle cx="35.4" cy="94.9" r=".51" fill="#000080"/>
<circle cx="35.4" cy="94.9" r=".51" fill="none" stroke="#000080" stroke-width=".21"/>
<path d="M35.4 94.9h15.3" fill="none" stroke="#000080" stroke-width=".25"/>
<circle cx="35.4" cy="94.9" r=".51" fill="#000080"/>
<circle cx="35.4" cy="94.9" r=".51" fill="none" stroke="#000080" stroke-width=".21"/>
<path d="M40.5 33.9h20.3M40.5 28.8h20.3M40.5 39h22.9M40.5 49.1h22.9M20.2 77.1h15.2M137 64.4h15.3M139.6 74.5h12.7M50.7 99.9h-2.6v15.3h-12.7M134.5 84.7h17.8M134.5 82.2h17.8M142.1 87.2h10.2M104 115.2h12.7" fill="none" stroke="#000080" stroke-width=".25"/>
<circle cx="106.6" cy="115.2" r=".51" fill="#000080"/>
<circle cx="106.6" cy="115.2" r=".51" fill="none" stroke="#000080" stroke-width=".21"/>
<path d="M129.4 13.6v45.7h-50.8M104 36.4h12.7M40.5 44.1h17.8M104 41.5h10.2M104 46.6h10.2M132 77.1h20.3M139.6 79.6h12.7M106.6 110.1h12.7M106.6 105h15.2" fill="none" stroke="#000080" stroke-width=".25"/>
<circle cx="78.6" cy="59.3" r=".51" fill="#000080"/>
<circle cx="78.6" cy="59.3" r=".51" fill="none" stroke="#000080" stroke-width=".21"/>
<path d="M7.5 59.3h71.1v63.5M83.7 77.1h10.2M83.7 79.6h10.2M192.9 89.8h15.3" fill="none" stroke="#000080" stroke-width=".25"/>
<circle cx="78.6" cy="59.3" r=".51" fill="#000080"/>
<circle cx="78.6" cy="59.3" r=".51" fill="none" stroke="#000080" stroke-width=".21"/>
<path d="M144.7 145.7v7.6h22.8v-2.6" fill="none" stroke="#000080" stroke-width=".25"/>
<circle cx="149.7" cy="153.3" r=".51" fill="#000080"/>
<circle cx="149.7" cy="153.3" r=".51" fill="none" stroke="#000080" stroke-width=".21"/>
<path d="M167.5 155.8v15.3" fill="none" stroke="#000080" stroke-width=".25"/>
<circle cx="167.5" cy="171.1" r=".51" fill="#000080"/>
<circle cx="167.5" cy="171.1" r=".51" fill="none" stroke="#000080" stroke-width=".21"/>
<path d="M180.2 166v5.1" fill="none" stroke="#000080" stroke-width=".25"/>
<circle cx="180.2" cy="171.1" r=".51" fill="#000080"/>
<circle cx="180.2" cy="171.1" r=".51" fill="none" stroke="#000080" stroke-width=".21"/>
<path d="M149.7 158.4v12.7h33.1v-5.1" fill="none" stroke="#000080" stroke-width=".25"/>
<circle cx="149.7" cy="171.1" r=".51" fill="#000080"/>
<circle cx="149.7" cy="171.1" r=".51" fill="none" stroke="#000080" stroke-width=".21"/>
<circle cx="167.5" cy="171.1" r=".51" fill="#000080"/>
<circle cx="167.5" cy="171.1" r=".51" fill="none" stroke="#000080" stroke-width=".21"/>
<circle cx="180.2" cy="171.1" r=".51" fill="#000080"/>
<circle cx="180.2" cy="171.1" r=".51" fill="none" stroke="#000080" stroke-width=".21"/>
<circle cx="182.8" cy="171.1" r=".51" fill="#000080"/>
<circle cx="182.8" cy="171.1" r=".51" fill="none" stroke="#000080" stroke-width=".21"/>
<path d="M195.5 155.8h10.1" fill="none" stroke="#000080" stroke-width=".25"/>
<circle cx="205.6" cy="155.8" r=".51" fill="#000080"/>
<circle cx="205.6" cy="155.8" r=".51" fill="none" stroke="#000080" stroke-width=".21"/>
<path d="M225.9 163.4v7.7h-43.1" fill="none" stroke="#000080" stroke-width=".25"/>
<circle cx="182.8" cy="171.1" r=".51" fill="#000080"/>
<circle cx="182.8" cy="171.1" r=".51" fill="none" stroke="#000080" stroke-width=".21"/>
<circle cx="205.6" cy="171.1" r=".51" fill="#000080"/>
<circle cx="205.6" cy="171.1" r=".51" fill="none" stroke="#000080" stroke-width=".21"/>
<path d="M195.5 150.7h30.4v7.7" fill="none" stroke="#000080" stroke-width=".25"/>
<circle cx="225.9" cy="155.8" r=".51" fill="#000080"/>
<circle cx="225.9" cy="155.8" r=".51" fill="none" stroke="#000080" stroke-width=".21"/>
<path d="M225.9 155.8h7.7" fill="none" stroke="#000080" stroke-width=".25"/>
<circle cx="225.9" cy="155.8" r=".51" fill="#000080"/>
<circle cx="225.9" cy="155.8" r=".51" fill="none" stroke="#000080" stroke-width=".21"/>
<path d="M182.8 171.1v5h10.1" fill="none" stroke="#000080" stroke-width=".25"/>
<circle cx="182.8" cy="171.1" r=".51" fill="#000080"/>
<circle cx="182.8" cy="171.1" r=".51" fill="none" stroke="#000080" stroke-width=".21"/>
<path d="M220.9 155.8h5" fill="none" stroke="#000080" stroke-width=".25"/>
<circle cx="225.9" cy="155.8" r=".51" fill="#000080"/>
<circle cx="225.9" cy="155.8" r=".51" fill="none" stroke="#000080" stroke-width=".21"/>
<g font-size="6.9" fill="#000080">
<text x="228.5" y="19.7">DATA LOGGING</text>
<text x="132" y="29.9">ESP32 MICROCONTROLLER</text>
<text x="10" y="68">VOLTAGE DIVIDER</text>
<text x="231" y="70.5">OLED DISPLAY</text>
<text x="129.4" y="131.5">BATTERY POWER REGULATION</text>
<text x="10" y="134">HX711 AND LOAD CELL</text>
</g>
<text font-size="5.5" fill="#000080" x="93.9" y="68.3">ESC</text>
<g font-size="4.1" fill="#000080">
<text x="10" y="20.3">MAX6675 TEMPERATURE SENSOR</text>
<text x="91.3" y="22.9">RPM SENSOR</text>
</g>
<text font-size="3.2" fill="#000080" x="81.2" y="96.7">ACS758LCB CURRENT SENSOR</text>
<g font-size="2.3">
<text x="38.1" y="11.8">1</text>
<text x="110.9" y="11.8">2</text>
<text x="184" y="11.8">3</text>
<text x="256.9" y="11.8">4</text>
<text x="37.5" y="28.3">1</text>
<text x="267.1" y="27.1">3V</text>
<text x="273.7" y="25.8">1</text>
<text x="4.1" y="33.4">A</text>
<text x="37.5" y="33.4">2</text>
<text x="101" y="35.9">1</text>
<text x="248.2" y="30.9">9</text>
<text x="253.1" y="32.1">DET</text>
<text x="291.2" y="33.4">A</text>
<text x="37.5" y="38.5">3</text>
<text x="101" y="41">2</text>
<text x="248.3" y="38.5">5</text>
<text x="253.1" y="39.8">CMD/SI</text>
<text x="253.6" y="37.2">CLK</text>
<text x="37.5" y="43.6">4</text>
<text x="101" y="46.1">3</text>
<text x="248.2" y="43.6">4</text>
<text x="248.2" y="46.1">7</text>
<text x="253.1" y="44.8">D0/SO</text>
<text x="253.1" y="47.4">DAT1</text>
<text x="37.5" y="48.6">5</text>
<text x="151.3" y="53.7">J2_1</text>
<text x="189.9" y="53.7">J3_1</text>
<text x="248.2" y="51.2">6</text>
<text x="248.3" y="48.6">8</text>
<text x="253.1" y="49.9">DAT2</text>
<text x="253.1" y="52.5">D3/CS</text>
<text x="151.1" y="56.3">J2_2</text>
<text x="151.2" y="58.8">J2_3</text>
<text x="159.1" y="55">3V3</text>
<text x="159.1" y="57.5">EN</text>
<text x="175.9" y="55">GND_J3_1</text>
<text x="181.5" y="57.5">IO23</text>
<text x="189.9" y="56.3">J3_2</text>
<text x="189.9" y="58.8">J3_3</text>
<text x="265" y="57.5">GND</text>
<text x="273.7" y="56.3">2</text>
<text x="151.1" y="61.3">J2_4</text>
<text x="159.1" y="60.1">SENSOR_VP</text>
<text x="159.1" y="62.6">SENSOR_VN</text>
<text x="159.1" y="65.2">IO34</text>
<text x="180.2" y="65.2">RXD0</text>
<text x="180.3" y="62.6">TXD0</text>
<text x="181.4" y="60.1">IO22</text>
<text x="189.9" y="61.3">J3_4</text>
<text x="189.9" y="63.9">J3_5</text>
<text x="151.1" y="66.4">J2_6</text>
<text x="151.1" y="69">J2_7</text>
<text x="159.1" y="67.7">IO35</text>
<text x="159.1" y="70.2">IO32</text>
<text x="175.7" y="70.2">GND_J3_7</text>
<text x="181.6" y="67.7">IO21</text>
<text x="189.9" y="66.4">J3_6</text>
<text x="189.9" y="69">J3_7</text>
<text x="189.9" y="71.5">J3_8</text>
<text x="96.1" y="76.6">1</text>
<text x="149.9" y="76.6">J2_10</text>
<text x="159.1" y="72.8">IO33</text>
<text x="159.1" y="75.3">IO25</text>
<text x="159.1" y="77.9">IO26</text>
<text x="181.4" y="72.8">IO19</text>
<text x="181.5" y="75.3">IO18</text>
<text x="182.6" y="77.9">IO5</text>
<text x="189.9" y="74">J3_9</text>
<text x="189.9" y="76.6">J3_10 SD_CARD_CS</text>
<text x="4.2" y="81.7">B</text>
<text x="34.9" y="80.1" transform="rotate(-90 34.9 80.1)">2</text>
<text x="159.1" y="80.4">IO27</text>
<text x="159.1" y="82.9">IO14</text>
<text x="181.4" y="80.4">IO17</text>
<text x="181.4" y="82.9">IO16</text>
<text x="189.9" y="79.1">J3_11</text>
<text x="189.9" y="81.7">J3_12 OLED_RST</text>
<text x="291.3" y="81.7">B</text>
<text x="149.9" y="86.7">J2_14</text>
<text x="150" y="89.3">J2_15</text>
<text x="159.1" y="85.5">IO12</text>
<text x="159.1" y="88">GND_J2_14</text>
<text x="182.6" y="85.5">IO4</text>
<text x="182.6" y="88">IO0</text>
<text x="189.9" y="84.2">J3_13</text>
<text x="189.9" y="86.7">J3_14</text>
<text x="189.9" y="89.3">J3_15</text>
<text x="254.9" y="84.2">MH1</text>
<text x="258.6" y="86.7">1</text>
<text x="263.3" y="88">CS</text>
<text x="263.3" y="85.5">MH1</text>
<text x="272.8" y="85.5">MH4</text>
<text x="272.8" y="88">MH3</text>
<text x="281.3" y="86.7">MH3</text>
<text x="281.3" y="84.2">MH4</text>
<text x="34.9" y="92.7" transform="rotate(-90 34.9 92.7)">1</text>
<text x="149.9" y="91.8">J2_16</text>
<text x="149.9" y="94.4">J2_17</text>
<text x="159.1" y="90.6">IO13</text>
<text x="159.1" y="93.1">SD2</text>
<text x="159.1" y="95.6">SD3</text>
<text x="181.5" y="93.1">IO15</text>
<text x="182.2" y="95.6">SD1</text>
<text x="182.6" y="90.6">IO2</text>
<text x="189.9" y="91.8">J3_16</text>
<text x="189.9" y="94.4">J3_17</text>
<text x="258.4" y="94.4">4</text>
<text x="258.5" y="91.8">3</text>
<text x="263.3" y="90.6">RST</text>
<text x="263.3" y="93.1">O/C</text>
<text x="263.3" y="95.6">CLK</text>
<text x="34.9" y="100.5" transform="rotate(-90 34.9 100.5)">2</text>
<text x="149.9" y="99.4">J2_19</text>
<text x="150" y="96.9">J2_18</text>
<text x="159.1" y="98.2">CMD</text>
<text x="159.1" y="100.7">EXT_5V</text>
<text x="180.9" y="100.7">CLK</text>
<text x="182.1" y="98.2">SD0</text>
<text x="189.9" y="96.9">J3_18</text>
<text x="189.9" y="99.4">J3_19</text>
<text x="258.4" y="99.4">6</text>
<text x="258.4" y="102">7</text>
<text x="258.5" y="96.9">5</text>
<text x="263.3" y="98.2">DATA</text>
<text x="263.3" y="100.7">VIN</text>
<text x="103.5" y="104.5">1</text>
<text x="254.7" y="107.1">MH2</text>
<text x="258.4" y="104.5">8</text>
<text x="263.3" y="103.3">3.3VO</text>
<text x="263.3" y="105.8">GND</text>
<text x="34.9" y="113" transform="rotate(-90 34.9 113)">1</text>
<text x="103.5" y="109.6">2</text>
<text x="263.3" y="108.3">MH2</text>
<text x="103.5" y="114.7">3</text>
<text x="4.2" y="129.9">C</text>
<text x="291.3" y="129.9">C</text>
<text x="61.8" y="149">VDD</text>
<text x="70.5" y="147.7">10</text>
<text x="45" y="155.3">2</text>
<text x="45.3" y="152.8">1</text>
<text x="49.9" y="154.1">RED</text>
<text x="62.1" y="151.5">VCC</text>
<text x="70.5" y="150.2">9</text>
<text x="149.2" y="153" transform="rotate(-90 149.2 153)">1</text>
<text x="169.6" y="155.3">5</text>
<text x="169.7" y="150.2">1</text>
<text x="174.4" y="151.5">+VIN</text>
<text x="183.9" y="151.5">OUT</text>
<text x="192.4" y="150.2">2</text>
<text x="192.4" y="155.3">4</text>
<text x="45" y="160.4">4</text>
<text x="45.1" y="157.9">3</text>
<text x="49.9" y="156.6">BLK</text>
<text x="49.9" y="159.1">WHT</text>
<text x="49.9" y="161.7">GRN</text>
<text x="113.7" y="160.4">A1</text>
<text x="149.2" y="159.9" transform="rotate(-90 149.2 159.9)">2</text>
<text x="174.4" y="156.6">ON/OFF</text>
<text x="178.9" y="159.9">GND</text>
<text x="185.9" y="156.6">FB</text>
<text x="205.1" y="158.9" transform="rotate(-90 205.1 158.9)">1</text>
<text x="225.4" y="158.1" transform="rotate(-90 225.4 158.1)">1</text>
<text x="45.1" y="162.9">5</text>
<text x="49.9" y="164.2">YLW</text>
<text x="61.6" y="166.8">CLK</text>
<text x="62" y="164.2">DAT</text>
<text x="70.5" y="162.9">8 HX711_DT</text>
<text x="70.5" y="165.5">7HX711_CLK</text>
<text x="113.7" y="162.9">A2</text>
<text x="179.7" y="163.9" transform="rotate(-90 179.7 163.9)">3</text>
<text x="182.2" y="164" transform="rotate(-90 182.2 164)">6</text>
<text x="225.4" y="165" transform="rotate(-90 225.4 165)">2</text>
<text x="24.8" y="168">1</text>
<text x="24.8" y="173.1">2</text>
<text x="43.9" y="170.6">12</text>
<text x="44.1" y="168">11</text>
<text x="49.9" y="169.3">B+</text>
<text x="49.9" y="171.8">B-</text>
<text x="70.5" y="173.1">6ESP32_GND</text>
<text x="205.1" y="169.1" transform="rotate(-90 205.1 169.1)">2</text>
<text x="4.1" y="178.2">D</text>
<text x="24.8" y="178.2">3</text>
<text x="61.8" y="174.4">GND</text>
<text x="201.8" y="178.2">Title</text>
<text x="291.2" y="178.2">D</text>
<text x="24.8" y="183.3">4</text>
<text x="201.8" y="185.8">Size</text>
<text x="214.5" y="185.8">Number</text>
<text x="265.3" y="185.8">Revision</text>
<text x="203.1" y="189.6">A4</text>
<text x="201.8" y="193.4">Date:</text>
<text x="201.8" y="196">File:</text>
<text x="213.2" y="196">C:\Users\..\Sheet1.SchDoc</text>
<text x="213.2" y="193.4">5-25-2025</text>
<text x="252.6" y="193.4">Sheet</text>
<text x="252.6" y="196">Drawn By:</text>
<text x="259.5" y="193.4">of</text>
<text x="38.1" y="199.8">1</text>
<text x="110.9" y="199.8">2</text>
<text x="184" y="199.8">3</text>
<text x="256.9" y="199.8">4</text>
</g>
<g font-size="2.3" fill="#000080">
<text x="30.4" y="23.2">TEMPERATURE SENSOR</text>
<text x="251.3" y="23.2">SD_CARD</text>
<text x="32.8" y="27.8">1</text>
<text x="32.6" y="32.9">2</text>
<text x="93.9" y="30.9">RPM SENSOR</text>
<text x="96.3" y="35.4">1</text>
<text x="32.7" y="38">3</text>
<text x="96.1" y="40.5">2</text>
<text x="32.6" y="43.1">4</text>
<text x="96.2" y="45.6">3</text>
<text x="32.7" y="48.1">5</text>
<text x="93.9" y="53.7">B3B-XH-A(LF)(SN)</text>
<text x="157.4" y="51.2">ESP32</text>
<text x="30.4" y="56.3">09-65-2058</text>
<text x="251.3" y="61.3">MICROSD_SPI_OR_SDIO_CARD</text>
<text x="98.7" y="74">ESC</text>
<text x="37" y="83.2">R1</text>
<text x="261.5" y="81.7">OLED_DISPLAY</text>
<text x="37" y="85.7">20k</text>
<text x="98.7" y="84.2">22-27-2021</text>
<text x="96.4" y="99.4">CURRENT SENSOR</text>
<text x="37" y="103.5">R2</text>
<text x="37" y="106">6.2k</text>
<text x="98.8" y="104">1</text>
<text x="157.4" y="104.5">ESP32-DEVKITC-32E</text>
<text x="98.6" y="109.1">2</text>
<text x="261.5" y="112.1">OLED</text>
<text x="98.7" y="114.2">3</text>
<text x="96.4" y="122.3">B3B-XH-A(LF)(SN)</text>
<text x="170.1" y="142.6">LM2596SX-ADJ/NOPB</text>
<text x="48.1" y="145.2">HX711</text>
<text x="172.6" y="147.7">B1</text>
<text x="207.9" y="152.5">L1</text>
<text x="106.6" y="159.1">BATTERY CONNECTOR</text>
<text x="152.5" y="156.1">C3</text>
<text x="152.5" y="158.6">680u</text>
<text x="207.9" y="158.6">33u</text>
<text x="208.4" y="161.9">DS1</text>
<text x="228.7" y="161.2">C4</text>
<text x="17.7" y="162.9">LOAD CELL</text>
<text x="20.1" y="167.5">1</text>
<text x="106.6" y="166.8">1863720000</text>
<text x="208.4" y="164.5">1N5824</text>
<text x="228.7" y="163.7">220u</text>
<text x="19.9" y="172.6">2</text>
<text x="20" y="177.7">3</text>
<text x="48.1" y="178.2">SEN-13879</text>
<text x="19.9" y="182.8">4</text>
<text x="215.8" y="180.7">OCEAN BHATNAGAR</text>
<text x="17.7" y="190.9">TMM-104-01-S-S</text>
</g>
<g font-size="2.3" fill="#800000">
<text x="48.1" y="28.3">ESP32_GND</text>
<text x="279.3" y="25.8">3V3</text>
<text x="50.7" y="33.4">3V3</text>
<text x="104.4" y="35.9">ESP32_GND</text>
<text x="231" y="35.9">SD_CARD_CLK 3</text>
<text x="48.1" y="38.5">ESP32_MOSI2</text>
<text x="111.6" y="41">3V3</text>
<text x="231" y="38.5">ESP32_MOSI1</text>
<text x="48.3" y="43.6">TEMP_CS</text>
<text x="106.6" y="46.1">RPM</text>
<text x="231" y="43.6">ESP32_MISO1</text>
<text x="48.1" y="48.6">ESP32_MISO2</text>
<text x="144.7" y="53.7">3V3</text>
<text x="192.9" y="53.7">ESP32_GND</text>
<text x="231" y="51.2">SD_CARD_CS</text>
<text x="192.9" y="56.3">ESP32_MOSI1</text>
<text x="198" y="58.8">OLED_CS</text>
<text x="276.7" y="56.3">ESP32_GND</text>
<text x="139.6" y="63.9">ESP32_ADCJ2_5</text>
<text x="139.6" y="71.5">HX711_CLKJ2_8</text>
<text x="141.4" y="69">HX711_DT</text>
<text x="192.9" y="71.5">ESP32_MISO1</text>
<text x="22.7" y="76.6">BATTERY_VCC</text>
<text x="83.7" y="76.6">ESC_SGN</text>
<text x="134.5" y="76.6">RPM</text>
<text x="139.6" y="74">TEMP_CS J2_9</text>
<text x="192.9" y="74">SD_CARD_CLK</text>
<text x="83.7" y="79.1">ESP32_GND2</text>
<text x="134.5" y="81.7">ESP32_MOSI2 J2_12</text>
<text x="139.6" y="79.1">CURRENTJ2_11</text>
<text x="134.5" y="84.2">ESP32_MISO2 J2_13</text>
<text x="142.1" y="89.3">OLED_OC</text>
<text x="142.1" y="86.7">ESP32_GND2</text>
<text x="198" y="89.3">ESC_SGN</text>
<text x="246.3" y="86.7">OLED_CS</text>
<text x="246.3" y="89.3">OLED_RST 2</text>
<text x="38.5" y="94.4">ESP32_ADC</text>
<text x="243.7" y="91.8">OLED_OC</text>
<text x="243.7" y="94.4">ESP32_MISO1</text>
<text x="48.1" y="99.4">ESP32_GND</text>
<text x="241.2" y="96.9">ESP32_MOSI1</text>
<text x="248.8" y="99.4">3V3</text>
<text x="114.2" y="104.5">3V3</text>
<text x="243.7" y="104.5">ESP32_GND</text>
<text x="107" y="109.6">ESP32_GND</text>
<text x="106.6" y="114.7">CURRENT</text>
<text x="142.1" y="145.2">BATTERY_VCC</text>
<text x="35.4" y="152.8">E+</text>
<text x="35.4" y="155.3">E-</text>
<text x="73.5" y="150.2">3V3</text>
<text x="231" y="155.3">3V3</text>
<text x="35.4" y="157.9">A-</text>
<text x="35.4" y="160.4">A+</text>
<text x="114.2" y="160.4">BATTERY_VCC</text>
<text x="114.2" y="162.9">BATTERY_GND</text>
<text x="32.9" y="168">E+</text>
<text x="32.9" y="173.1">E-</text>
<text x="32.9" y="178.2">A-</text>
<text x="134.5" y="175.6">BATTERY_GND</text>
<text x="185.3" y="175.6">ESP32_GND2</text>
<text x="32.9" y="183.3">A+</text>
</g>
</svg>
